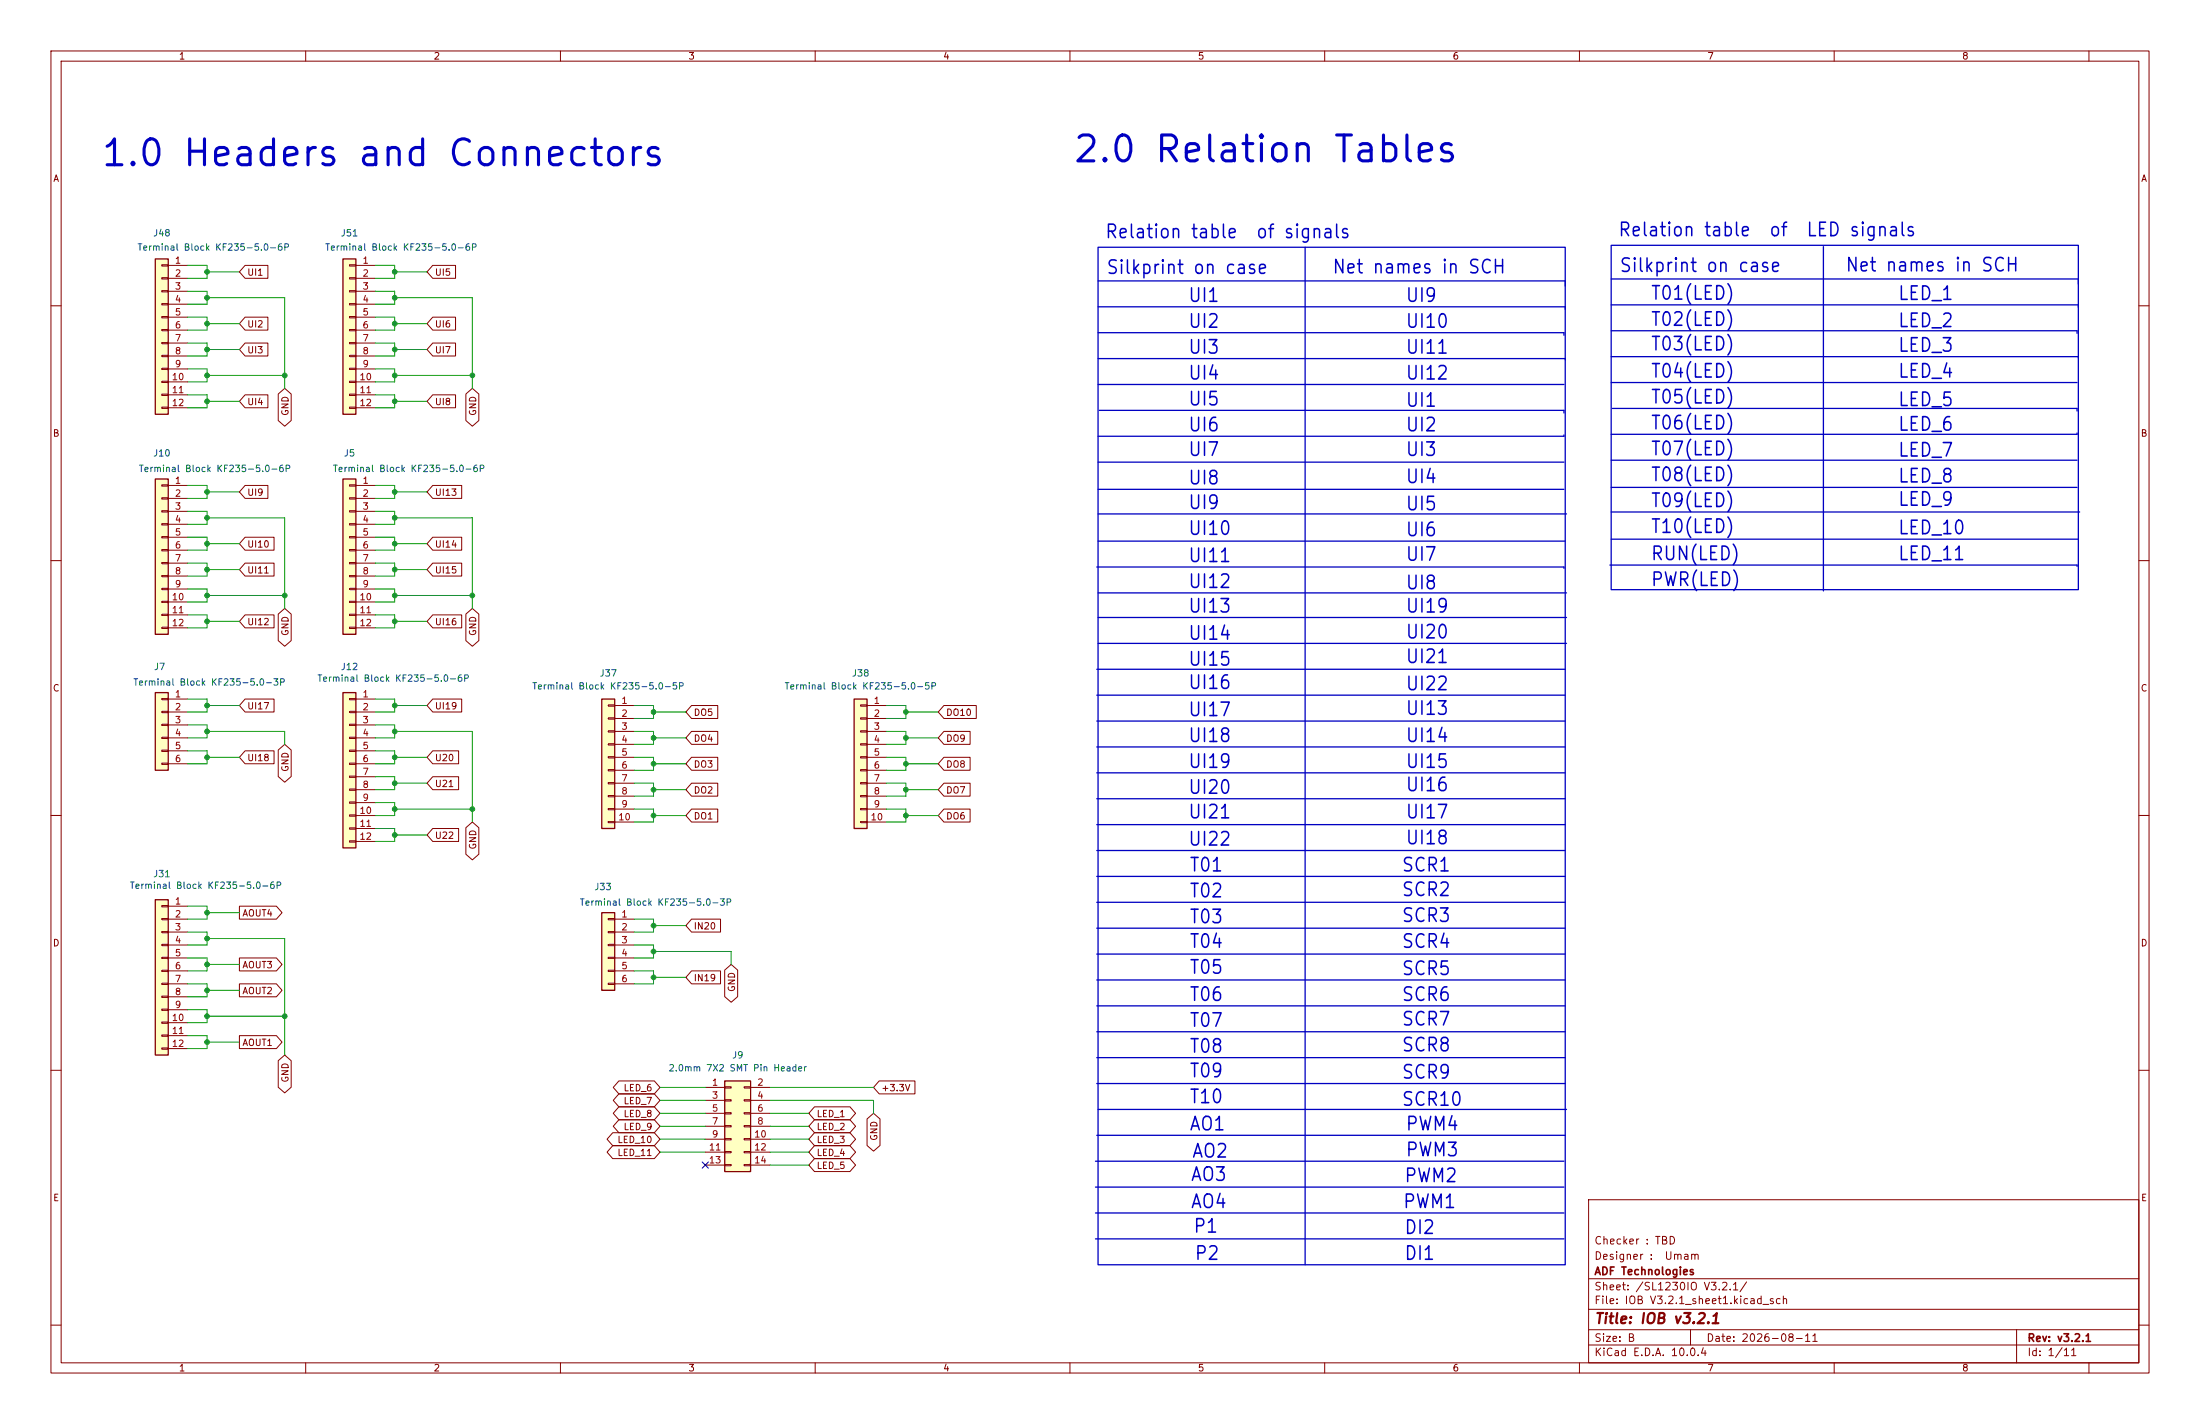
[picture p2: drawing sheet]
<svg xmlns="http://www.w3.org/2000/svg" width="432mm" height="279mm" viewBox="0 0 432 279" stroke-linecap="round" stroke-linejoin="round" font-family="sans-serif">
<g fill="none" stroke="#840000" stroke-width=".2">
<path d="M10 10h411.8v259.4h-411.8zM12 12h407.8v255.4h-407.8zM60 10v2M110 10v2M160 10v2M210 10v2M260 10v2M310 10v2M360 10v2M410 10v2M10 60h2M419.8 60h2"/>
<path d="M10 110h2M419.8 110h2M10 160h2M419.8 160h2M10 210h2M419.8 210h2M311.8 235.4h108v32h-108zM10 260h2M311.8 256.9h108M311.8 250.9h108M419.8 260h2M60 267.4v2"/>
<path d="M110 267.4v2M160 267.4v2M210 267.4v2M260 267.4v2M310 267.4v2M311.8 263.9h108M311.8 260.9h108M331.8 260.9v3M360 267.4v2M395.8 260.9v6.5M410 267.4v2"/>
</g>
<path d="M142.2 212.1h5.1v17.8h-5.1z" fill="#ffffc2"/>
<path d="M142.2 212.1h5.1v17.8h-5.1z" fill="none" stroke="#840000" stroke-width=".25"/>
<g fill="none" stroke="#840000" stroke-width=".2">
<path d="M138.4 213.4h3.8M138.4 215.9h3.8M138.4 218.4h3.8M142.2 213.2h1.3v.3h-1.3zM142.2 215.8h1.3v.2h-1.3zM142.2 218.3h1.3v.3h-1.3zM146 213.2h1.3v.3h-1.3zM146 215.8h1.3v.2h-1.3zM146 218.3h1.3v.3h-1.3zM147.3 213.4h3.8M147.3 215.9h3.8M147.3 218.4h3.8"/>
<path d="M138.4 221h3.8M138.4 223.5h3.8M138.4 226.1h3.8M138.4 228.6h3.8M142.2 220.9h1.3v.2h-1.3zM142.2 223.4h1.3v.2h-1.3zM142.2 225.9h1.3v.3h-1.3zM142.2 228.5h1.3v.2h-1.3zM146 220.9h1.3v.2h-1.3zM146 223.4h1.3v.2h-1.3zM146 225.9h1.3v.3h-1.3zM146 228.5h1.3v.2h-1.3z"/>
<path d="M147.3 221h3.8M147.3 223.5h3.8M147.3 226.1h3.8M147.3 228.6h3.8"/>
</g>
<path d="M67.3 94h2.5v30.5h-2.5z" fill="#ffffc2"/>
<path d="M67.3 94h2.5v30.5h-2.5z" fill="none" stroke="#840000" stroke-width=".25"/>
<g fill="none" stroke="#840000" stroke-width=".2">
<path d="M68.6 95.1h1.2v.3h-1.2zM68.6 97.7h1.2v.2h-1.2zM69.8 95.3h3.9M69.8 97.8h3.9M68.6 100.2h1.2v.3h-1.2zM68.6 102.7h1.2v.3h-1.2zM68.6 105.3h1.2v.2h-1.2zM68.6 107.8h1.2v.3h-1.2zM68.6 110.4h1.2v.2h-1.2zM68.6 112.9h1.2v.3h-1.2zM68.6 115.4h1.2v.3h-1.2zM68.6 118h1.2v.2h-1.2z"/>
<path d="M69.8 100.3h3.9M69.8 102.9h3.9M69.8 105.4h3.9M69.8 108h3.9M69.8 110.5h3.9M69.8 113h3.9M69.8 115.6h3.9M69.8 118.1h3.9M68.6 120.5h1.2v.3h-1.2zM68.6 123.1h1.2v.2h-1.2zM69.8 120.7h3.9M69.8 123.2h3.9"/>
</g>
<path d="M30.5 94h2.5v30.5h-2.5z" fill="#ffffc2"/>
<path d="M30.5 94h2.5v30.5h-2.5z" fill="none" stroke="#840000" stroke-width=".25"/>
<g fill="none" stroke="#840000" stroke-width=".2">
<path d="M31.7 95.1h1.3v.3h-1.3zM31.7 97.7h1.3v.2h-1.3zM33 95.3h3.8M33 97.8h3.8M31.7 100.2h1.3v.3h-1.3zM31.7 102.7h1.3v.3h-1.3zM31.7 105.3h1.3v.2h-1.3zM31.7 107.8h1.3v.3h-1.3zM31.7 110.4h1.3v.2h-1.3zM31.7 112.9h1.3v.3h-1.3zM31.7 115.4h1.3v.3h-1.3zM31.7 118h1.3v.2h-1.3z"/>
<path d="M33 100.3h3.8M33 102.9h3.8M33 105.4h3.8M33 108h3.8M33 110.5h3.8M33 113h3.8M33 115.6h3.8M33 118.1h3.8M31.7 120.5h1.3v.3h-1.3zM31.7 123.1h1.3v.2h-1.3zM33 120.7h3.8M33 123.2h3.8"/>
</g>
<path d="M167.6 137.2h2.6v25.4h-2.6z" fill="#ffffc2"/>
<path d="M167.6 137.2h2.6v25.4h-2.6z" fill="none" stroke="#840000" stroke-width=".25"/>
<g fill="none" stroke="#840000" stroke-width=".2">
<path d="M168.9 138.3h1.3v.3h-1.3zM170.2 138.4h3.8M168.9 140.8h1.3v.3h-1.3zM168.9 143.4h1.3v.2h-1.3zM168.9 145.9h1.3v.3h-1.3zM168.9 148.5h1.3v.2h-1.3zM168.9 151h1.3v.3h-1.3zM168.9 153.5h1.3v.3h-1.3zM168.9 156.1h1.3v.2h-1.3zM168.9 158.6h1.3v.3h-1.3zM170.2 141h3.8M170.2 143.5h3.8"/>
<path d="M170.2 146.1h3.8M170.2 148.6h3.8M170.2 151.1h3.8M170.2 153.7h3.8M170.2 156.2h3.8M170.2 158.8h3.8M168.9 161.2h1.3v.2h-1.3zM170.2 161.3h3.8"/>
</g>
<path d="M67.3 50.8h2.5v30.5h-2.5z" fill="#ffffc2"/>
<path d="M67.3 50.8h2.5v30.5h-2.5z" fill="none" stroke="#840000" stroke-width=".25"/>
<g fill="none" stroke="#840000" stroke-width=".2">
<path d="M68.6 51.9h1.2v.3h-1.2zM68.6 54.5h1.2v.2h-1.2zM68.6 57h1.2v.3h-1.2zM68.6 59.6h1.2v.2h-1.2zM69.8 52.1h3.9M69.8 54.6h3.9M69.8 57.2h3.9M69.8 59.7h3.9M68.6 62.1h1.2v.3h-1.2zM68.6 64.6h1.2v.3h-1.2zM68.6 67.2h1.2v.2h-1.2zM68.6 69.7h1.2v.3h-1.2z"/>
<path d="M68.6 72.3h1.2v.2h-1.2zM68.6 74.8h1.2v.3h-1.2zM68.6 77.3h1.2v.3h-1.2zM68.6 79.9h1.2v.2h-1.2zM69.8 62.2h3.9M69.8 64.8h3.9M69.8 67.3h3.9M69.8 69.9h3.9M69.8 72.4h3.9M69.8 74.9h3.9M69.8 77.5h3.9M69.8 80h3.9"/>
</g>
<path d="M118.1 179.1h2.5v15.2h-2.5z" fill="#ffffc2"/>
<path d="M118.1 179.1h2.5v15.2h-2.5z" fill="none" stroke="#840000" stroke-width=".25"/>
<path d="M119.4 180.2h1.2v.3h-1.2zM119.4 182.8h1.2v.2h-1.2zM119.4 185.3h1.2v.2h-1.2zM119.4 187.8h1.2v.3h-1.2zM119.4 190.4h1.2v.2h-1.2zM119.4 192.9h1.2v.3h-1.2zM120.6 180.3h3.9M120.6 182.9h3.9M120.6 185.4h3.9M120.6 188h3.9M120.6 190.5h3.9M120.6 193h3.9" fill="none" stroke="#840000" stroke-width=".2"/>
<path d="M30.5 135.9h2.5v15.2h-2.5z" fill="#ffffc2"/>
<path d="M30.5 135.9h2.5v15.2h-2.5z" fill="none" stroke="#840000" stroke-width=".25"/>
<path d="M31.7 137h1.3v.3h-1.3zM31.7 139.6h1.3v.2h-1.3zM33 137.2h3.8M33 139.7h3.8M31.7 142.1h1.3v.3h-1.3zM31.7 144.7h1.3v.2h-1.3zM31.7 147.2h1.3v.2h-1.3zM31.7 149.7h1.3v.3h-1.3zM33 142.2h3.8M33 144.8h3.8M33 147.3h3.8M33 149.9h3.8" fill="none" stroke="#840000" stroke-width=".2"/>
<path d="M30.5 50.8h2.5v30.5h-2.5z" fill="#ffffc2"/>
<path d="M30.5 50.8h2.5v30.5h-2.5z" fill="none" stroke="#840000" stroke-width=".25"/>
<g fill="none" stroke="#840000" stroke-width=".2">
<path d="M31.7 51.9h1.3v.3h-1.3zM31.7 54.5h1.3v.2h-1.3zM31.7 57h1.3v.3h-1.3zM31.7 59.6h1.3v.2h-1.3zM33 52.1h3.8M33 54.6h3.8M33 57.2h3.8M33 59.7h3.8M31.7 62.1h1.3v.3h-1.3zM31.7 64.6h1.3v.3h-1.3zM31.7 67.2h1.3v.2h-1.3zM31.7 69.7h1.3v.3h-1.3z"/>
<path d="M31.7 72.3h1.3v.2h-1.3zM31.7 74.8h1.3v.3h-1.3zM31.7 77.3h1.3v.3h-1.3zM31.7 79.9h1.3v.2h-1.3zM33 62.2h3.8M33 64.8h3.8M33 67.3h3.8M33 69.9h3.8M33 72.4h3.8M33 74.9h3.8M33 77.5h3.8M33 80h3.8"/>
</g>
<path d="M67.3 135.9h2.5v30.5h-2.5z" fill="#ffffc2"/>
<path d="M67.3 135.9h2.5v30.5h-2.5z" fill="none" stroke="#840000" stroke-width=".25"/>
<g fill="none" stroke="#840000" stroke-width=".2">
<path d="M68.6 137h1.2v.3h-1.2zM68.6 139.6h1.2v.2h-1.2zM69.8 137.2h3.9M69.8 139.7h3.9M68.6 142.1h1.2v.3h-1.2zM68.6 144.7h1.2v.2h-1.2zM68.6 147.2h1.2v.2h-1.2zM68.6 149.7h1.2v.3h-1.2zM68.6 152.3h1.2v.2h-1.2zM68.6 154.8h1.2v.3h-1.2zM68.6 157.4h1.2v.2h-1.2zM68.6 159.9h1.2v.2h-1.2z"/>
<path d="M69.8 142.2h3.9M69.8 144.8h3.9M69.8 147.3h3.9M69.8 149.9h3.9M69.8 152.4h3.9M69.8 154.9h3.9M69.8 157.5h3.9M68.6 162.4h1.2v.3h-1.2zM68.6 165h1.2v.2h-1.2zM69.8 160h3.9M69.8 162.6h3.9M69.8 165.1h3.9"/>
</g>
<path d="M118.1 137.2h2.5v25.4h-2.5z" fill="#ffffc2"/>
<path d="M118.1 137.2h2.5v25.4h-2.5z" fill="none" stroke="#840000" stroke-width=".25"/>
<g fill="none" stroke="#840000" stroke-width=".2">
<path d="M119.4 138.3h1.2v.3h-1.2zM120.6 138.4h3.9M119.4 140.8h1.2v.3h-1.2zM119.4 143.4h1.2v.2h-1.2zM119.4 145.9h1.2v.3h-1.2zM119.4 148.5h1.2v.2h-1.2zM119.4 151h1.2v.3h-1.2zM119.4 153.5h1.2v.3h-1.2zM119.4 156.1h1.2v.2h-1.2zM119.4 158.6h1.2v.3h-1.2zM120.6 141h3.9M120.6 143.5h3.9"/>
<path d="M120.6 146.1h3.9M120.6 148.6h3.9M120.6 151.1h3.9M120.6 153.7h3.9M120.6 156.2h3.9M120.6 158.8h3.9M119.4 161.2h1.2v.2h-1.2zM120.6 161.3h3.9"/>
</g>
<path d="M30.5 176.5h2.5v30.5h-2.5z" fill="#ffffc2"/>
<path d="M30.5 176.5h2.5v30.5h-2.5z" fill="none" stroke="#840000" stroke-width=".25"/>
<g fill="none" stroke="#840000" stroke-width=".2">
<path d="M48.1 52.1h4.5v2.5h-4.5l-1.1-1.3zM84.9 52.1h4.5v2.5h-4.5l-1.1-1.3zM48.1 67.3h4.5v2.6h-4.5l-1.1-1.3zM48.1 77.5h4.5v2.5h-4.5l-1.1-1.3zM48.1 62.2h4.5v2.6h-4.5l-1.1-1.3zM54.6 77.3l1.3-1.1 1.3 1.1v5.2l-1.3 1.1-1.3-1.1zM84.9 62.2h4.5v2.6h-4.5l-1.1-1.3zM84.9 67.3h4.5v2.6h-4.5l-1.1-1.3zM84.9 77.5h4.5v2.5h-4.5l-1.1-1.3zM91.4 77.3l1.3-1.1 1.3 1.1v5.2l-1.3 1.1-1.3-1.1zM48.1 95.2h4.5v2.6h-4.5l-1.1-1.3zM84.9 95.2h5.7v2.6h-5.7l-1.1-1.3z"/>
<path d="M48.1 110.5h5.7v2.5h-5.7l-1.1-1.2zM48.1 105.4h5.7v2.6h-5.7l-1.1-1.3zM84.9 105.4h5.7v2.6h-5.7l-1.1-1.3zM84.9 110.5h5.7v2.5h-5.7l-1.1-1.2zM48.1 120.6h5.7v2.6h-5.7l-1.1-1.3zM48.1 137.2h5.7v2.5h-5.7l-1.1-1.3zM54.6 120.5l1.3-1.1 1.3 1.1v5.2l-1.3 1.1-1.3-1.1zM84.9 120.6h5.7v2.6h-5.7l-1.1-1.3zM84.9 137.2h5.7v2.5h-5.7l-1.1-1.3zM91.4 120.5l1.3-1.1 1.3 1.1v5.2l-1.3 1.1-1.3-1.1zM135.7 138.4h5.2v2.6h-5.2l-1.1-1.3zM185.3 138.4h6.3v2.6h-6.3l-1.2-1.3z"/>
<path d="M48.1 147.3h5.7v2.6h-5.7l-1.1-1.3zM54.6 147.2l1.3-1.1 1.3 1.1v5.2l-1.3 1.1-1.3-1.1zM84.9 152.4h5.1v2.5h-5.1l-1.1-1.2zM84.9 147.3h5.1v2.6h-5.1l-1.1-1.3zM135.7 153.7h5.2v2.5h-5.2l-1.1-1.3zM135.7 143.5h5.2v2.6h-5.2l-1.1-1.3zM135.7 148.6h5.2v2.5h-5.2l-1.1-1.2zM135.7 158.7h5.2v2.6h-5.2l-1.1-1.3zM185.3 148.6h5.1v2.5h-5.1l-1.2-1.2zM185.3 158.7h5.1v2.6h-5.1l-1.2-1.3zM185.3 153.7h5.1v2.5h-5.1l-1.2-1.3zM185.3 143.5h5.1v2.6h-5.1l-1.2-1.3z"/>
<path d="M31.7 177.7h1.3v.2h-1.3zM33 177.8h3.8M47 177.8h7.3l1.1 1.3-1.1 1.2h-7.3zM84.9 162.6h5.1v2.5h-5.1l-1.1-1.3zM91.4 162.4l1.3-1.1 1.3 1.1v5.2l-1.3 1.1-1.3-1.1zM31.7 180.2h1.3v.3h-1.3zM31.7 182.8h1.3v.2h-1.3zM31.7 185.3h1.3v.2h-1.3zM31.7 187.8h1.3v.3h-1.3zM31.7 190.4h1.3v.2h-1.3zM31.7 192.9h1.3v.3h-1.3zM31.7 195.5h1.3v.2h-1.3z"/>
<path d="M31.7 198h1.3v.2h-1.3zM33 180.3h3.8M33 182.9h3.8M33 185.4h3.8M33 188h3.8M33 190.5h3.8M33 193h3.8M33 195.6h3.8M33 198.1h3.8M47 193h7.3l1.1 1.3-1.1 1.3h-7.3zM47 188h7.3l1.1 1.2-1.1 1.3h-7.3zM135.7 180.3h5.7v2.6h-5.7l-1.1-1.3z"/>
<path d="M135.7 190.5h5.7v2.5h-5.7l-1.1-1.2zM142.2 190.3l1.3-1.1 1.3 1.1v5.2l-1.3 1.2-1.3-1.2zM31.7 200.5h1.3v.3h-1.3zM31.7 203.1h1.3v.2h-1.3zM31.7 205.6h1.3v.3h-1.3zM33 200.7h3.8M33 203.2h3.8M33 205.7h3.8M47 203.2h7.3l1.1 1.3-1.1 1.2h-7.3zM54.6 208.1l1.3-1.1 1.3 1.1v5.2l-1.3 1.1-1.3-1.1zM121.5 212.1h6.9l1.1 1.3-1.1 1.2h-6.9l-1.1-1.2zM121.5 214.6h6.9l1.1 1.3-1.1 1.3h-6.9l-1.1-1.3z"/>
<path d="M121.5 219.7h6.9l1.1 1.3-1.1 1.3h-6.9l-1.1-1.3zM121.5 217.2h6.9l1.1 1.2-1.1 1.3h-6.9l-1.1-1.3zM159.9 219.7h6.9l1.1 1.3-1.1 1.3h-6.9l-1.2-1.3zM159.9 217.2h6.9l1.1 1.2-1.1 1.3h-6.9l-1.2-1.3zM170.2 219.6l1.2-1.2 1.3 1.2v5.2l-1.3 1.1-1.2-1.1zM172.6 212.1h7v2.5h-7l-1.2-1.2zM120.3 222.2h8.1l1.1 1.3-1.1 1.3h-8.1l-1.2-1.3zM120.3 224.8h8.1l1.1 1.3-1.1 1.2h-8.1l-1.2-1.2zM159.9 224.8h6.9l1.1 1.3-1.1 1.2h-6.9l-1.2-1.2zM159.9 222.2h6.9l1.1 1.3-1.1 1.3h-6.9l-1.2-1.3zM159.9 227.3h6.9l1.1 1.3-1.1 1.3h-6.9l-1.2-1.3z"/>
</g>
<g fill="none" stroke="#0000c2" stroke-width=".25">
<path d="M215.5 48.5h91.7v199.7h-91.7zM215.5 55.1h91.7v1M256.2 48.5v199.7M316.2 48.1h91.7v67.6h-91.7zM316.2 59.8h91.7v.5M316.2 54.7h91.7v1.1M357.9 48.4v67.6M215.5 65.3h91.5v.5M215.5 60.2h91.7v.5M215.5 70.4h91.7v.2M215.5 75.4h91.5M316.2 70h91.7v.2"/>
<path d="M316.2 64.9h91.5v.5M316.2 75.1h91.5M215.5 96h91.5M215.5 90.7h91.5M215.8 80.5h91.2v.5M307 85.3v.3h-91.5M316.2 95.6h91.5M316.2 90.3h91.5M316.5 80.1h91.2v.5M407.7 85v.2h-91.5M215.3 111.3h91.7v.2M215.5 100.8h92"/>
<path d="M215.5 116.3h92M215.5 106.2h91.7M316 110.9h91.7v.2M316.2 105.8h91.7M316.2 100.5h92M215.3 136.4h91.9M215.3 131.3h91.9M215.5 126.2h92M215.5 121.2h92M215.3 151.6h91.9M215.3 156.7h91.9M215.3 141.5h91.9"/>
<path d="M215.3 146.6h91.9M215.3 161.8h91.9M215.3 166.9h91.9M215.3 172h91.9M215.3 177h91.9M215.3 182.1h91.9M215.3 187.2h91.9M215.3 192.3h91.9M215.3 197.4h91.9M215.3 212.6h91.9M215.3 202.4h91.9M215.3 207.5h91.9"/>
<path d="M215.5 217.7h92M215 238h92M215 232.9h92M215 227.8h92M215.3 222.8h91.9M215 243.1h92"/>
</g>
<g fill="none" stroke="#009600" stroke-width=".2">
<path d="M36.8 52.1h3.8v2.5h-3.8M36.8 57.2h3.8v2.5h-3.8M40.6 58.4h15.3v17.8M40.6 53.3h6.4M73.7 52.1h3.8v2.5h-3.8M73.7 57.2h3.8v2.5h-3.8M77.5 58.4h15.2v17.8M77.5 53.3h6.3M36.8 62.2h3.8v2.6h-3.8M36.8 67.3h3.8v2.6h-3.8M36.8 72.4h3.8v2.5h-3.8M36.8 77.5h3.8v2.5h-3.8"/>
<path d="M40.6 78.7h6.4M40.6 68.6h6.4M40.6 73.7h15.3M40.6 63.5h6.4M73.7 62.2h3.8v2.6h-3.8M73.7 67.3h3.8v2.6h-3.8M73.7 72.4h3.8v2.5h-3.8M73.7 77.5h3.8v2.5h-3.8M77.5 78.7h6.3M77.5 68.6h6.3M77.5 73.7h15.2M77.5 63.5h6.3"/>
<path d="M36.8 95.3h3.8v2.5h-3.8M40.6 96.5h6.4M73.7 95.3h3.8v2.5h-3.8M77.5 96.5h6.3M36.8 100.3h3.8v2.6h-3.8M36.8 105.4h3.8v2.6h-3.8M36.8 110.5h3.8v2.5h-3.8M36.8 115.6h3.8v2.5h-3.8M40.6 101.6h15.3v17.8M40.6 111.8h6.4M40.6 116.8h15.3M40.6 106.7h6.4"/>
<path d="M73.7 100.3h3.8v2.6h-3.8M73.7 105.4h3.8v2.6h-3.8M73.7 110.5h3.8v2.5h-3.8M73.7 115.6h3.8v2.5h-3.8M77.5 101.6h15.2v17.8M77.5 111.8h6.3M77.5 116.8h15.2M77.5 106.7h6.3M36.8 120.7h3.8v2.5h-3.8M36.8 137.2h3.8v2.5h-3.8M40.6 138.4h6.4M40.6 121.9h6.4"/>
<path d="M73.7 120.7h3.8v2.5h-3.8M73.7 137.2h3.8v2.5h-3.8M77.5 138.4h6.3M77.5 121.9h6.3M124.5 138.4h3.8v2.6h-3.8M128.3 139.7h6.3M174 138.4h3.8v2.6h-3.8M177.8 139.7h6.3M36.8 142.2h3.8v2.6h-3.8M36.8 147.3h3.8v2.6h-3.8M40.6 143.5h15.3v2.6M40.6 148.6h6.4"/>
<path d="M73.7 142.2h3.8v2.6h-3.8M73.7 147.3h3.8v2.6h-3.8M73.7 152.4h3.8v2.5h-3.8M73.7 157.5h3.8v2.5h-3.8M77.5 143.5h15.2v17.8M77.5 153.7h6.3M77.5 158.8h15.2M77.5 148.6h6.3M124.5 153.7h3.8v2.5h-3.8M124.5 143.5h3.8v2.6h-3.8M124.5 158.8h3.8v2.5h-3.8M124.5 148.6h3.8v2.5h-3.8"/>
<path d="M128.3 154.9h6.3M128.3 149.9h6.3M128.3 144.8h6.3M174 153.7h3.8v2.5h-3.8M174 143.5h3.8v2.6h-3.8M174 158.8h3.8v2.5h-3.8M174 148.6h3.8v2.5h-3.8M177.8 154.9h6.3M177.8 149.9h6.3M177.8 144.8h6.3M36.8 177.8h3.8v2.5h-3.8M40.6 179.1h6.4"/>
<path d="M73.7 162.6h3.8v2.5h-3.8M77.5 163.8h6.3M128.3 160h6.3M177.8 160h6.3M36.8 182.9h3.8v2.5h-3.8M36.8 188h3.8v2.5h-3.8M36.8 193h3.8v2.6h-3.8M36.8 198.1h3.8v2.6h-3.8M40.6 184.2h15.3v22.8M40.6 199.4h15.3M40.6 189.2h6.4M40.6 194.3h6.4"/>
<path d="M124.5 180.3h3.8v2.6h-3.8M124.5 185.4h3.8v2.6h-3.8M124.5 190.5h3.8v2.5h-3.8M128.3 186.7h15.2v2.5M128.3 191.8h6.3M128.3 181.6h6.3M36.8 203.2h3.8v2.5h-3.8M40.6 204.5h6.4M129.5 218.4h8.9M129.5 215.9h8.9M129.5 213.4h8.9M151.1 218.4h7.6"/>
<path d="M151.1 215.9h20.3v2.5M151.1 213.4h20.3M129.5 226.1h8.9M129.5 221h8.9M129.5 223.5h8.9M151.1 226.1h7.6M151.1 221h7.6M151.1 228.6h7.6M151.1 223.5h7.6"/>
</g>
<path d="M137.8 228l1.2 1.2M139 228l-1.2 1.2" fill="none" stroke="#000084" stroke-width=".2"/>
<g fill="#009600" stroke="#009600" stroke-width=".2">
<circle cx="177.8" cy="154.9" r=".46"/>
<circle cx="177.8" cy="144.8" r=".46"/>
<circle cx="177.8" cy="160" r=".46"/>
<circle cx="177.8" cy="149.9" r=".46"/>
<circle cx="177.8" cy="139.7" r=".46"/>
<circle cx="40.6" cy="53.3" r=".46"/>
<circle cx="40.6" cy="58.4" r=".46"/>
<circle cx="77.5" cy="53.3" r=".46"/>
<circle cx="77.5" cy="106.7" r=".46"/>
<circle cx="77.5" cy="101.6" r=".46"/>
<circle cx="92.7" cy="116.8" r=".46"/>
<circle cx="77.5" cy="121.9" r=".46"/>
<circle cx="77.5" cy="116.8" r=".46"/>
<circle cx="77.5" cy="111.8" r=".46"/>
<circle cx="77.5" cy="96.5" r=".46"/>
<circle cx="40.6" cy="111.8" r=".46"/>
<circle cx="40.6" cy="106.7" r=".46"/>
<circle cx="40.6" cy="101.6" r=".46"/>
<circle cx="55.9" cy="116.8" r=".46"/>
<circle cx="40.6" cy="96.5" r=".46"/>
<circle cx="77.5" cy="78.7" r=".46"/>
<circle cx="40.6" cy="73.7" r=".46"/>
<circle cx="40.6" cy="78.7" r=".46"/>
<circle cx="40.6" cy="121.9" r=".46"/>
<circle cx="40.6" cy="116.8" r=".46"/>
<circle cx="77.5" cy="73.7" r=".46"/>
<circle cx="77.5" cy="68.6" r=".46"/>
<circle cx="55.9" cy="73.7" r=".46"/>
<circle cx="40.6" cy="68.6" r=".46"/>
<circle cx="40.6" cy="63.5" r=".46"/>
<circle cx="77.5" cy="58.4" r=".46"/>
<circle cx="77.5" cy="63.5" r=".46"/>
<circle cx="92.7" cy="73.7" r=".46"/>
<circle cx="40.6" cy="204.5" r=".46"/>
<circle cx="40.6" cy="199.4" r=".46"/>
<circle cx="55.9" cy="199.4" r=".46"/>
<circle cx="40.6" cy="184.2" r=".46"/>
<circle cx="40.6" cy="194.3" r=".46"/>
<circle cx="40.6" cy="189.2" r=".46"/>
<circle cx="128.3" cy="154.9" r=".46"/>
<circle cx="128.3" cy="149.9" r=".46"/>
<circle cx="128.3" cy="144.8" r=".46"/>
<circle cx="128.3" cy="139.7" r=".46"/>
<circle cx="128.3" cy="181.6" r=".46"/>
<circle cx="128.3" cy="160" r=".46"/>
<circle cx="128.3" cy="191.8" r=".46"/>
<circle cx="128.3" cy="186.7" r=".46"/>
<circle cx="40.6" cy="148.6" r=".46"/>
<circle cx="40.6" cy="143.5" r=".46"/>
<circle cx="40.6" cy="138.4" r=".46"/>
<circle cx="40.6" cy="179.1" r=".46"/>
<circle cx="77.5" cy="158.8" r=".46"/>
<circle cx="77.5" cy="153.7" r=".46"/>
<circle cx="77.5" cy="148.6" r=".46"/>
<circle cx="92.7" cy="158.8" r=".46"/>
<circle cx="77.5" cy="163.8" r=".46"/>
<circle cx="77.5" cy="143.5" r=".46"/>
<circle cx="77.5" cy="138.4" r=".46"/>
</g>
<g font-size="5.1" fill="#0000c2">
<text x="19.5" y="33.9">1.0 Headers and Connectors</text>
<text x="210.3" y="33.1">2.0 Relation Tables</text>
</g>
<g font-size="2.6" fill="#0000c2">
<text x="216.7" y="47.4">Relation table</text>
<text x="246.4" y="47.4">of signals</text>
<text x="317.4" y="47">Relation table</text>
<text x="347.1" y="47">of</text>
<text x="354.4" y="47">LED signals</text>
<text x="362.1" y="53.9">Net names in SCH</text>
<text x="217" y="54.4">Silkprint on case</text>
<text x="233" y="59.9">UI1</text>
<text x="261.3" y="54.3">Net names in SCH</text>
<text x="275.7" y="59.9">UI9</text>
<text x="317.7" y="54">Silkprint on case</text>
<text x="323.8" y="59.5">T01(LED)</text>
<text x="372.4" y="59.5">LED_1</text>
<text x="233" y="65">UI2</text>
<text x="275.7" y="65">UI10</text>
<text x="323.8" y="64.6">T02(LED)</text>
<text x="372.4" y="64.9">LED_2</text>
<text x="233" y="70.1">UI3</text>
<text x="275.7" y="70.1">UI11</text>
<text x="323.8" y="69.4">T03(LED)</text>
<text x="372.4" y="69.7">LED_3</text>
<text x="233" y="75.2">UI4</text>
<text x="275.7" y="75.2">UI12</text>
<text x="323.8" y="74.8">T04(LED)</text>
<text x="372.4" y="74.8">LED_4</text>
<text x="233" y="80.2">UI5</text>
<text x="275.7" y="80.5">UI1</text>
<text x="323.8" y="79.9">T05(LED)</text>
<text x="372.4" y="80.4">LED_5</text>
<text x="233" y="85.3">UI6</text>
<text x="275.7" y="85.3">UI2</text>
<text x="323.8" y="84.9">T06(LED)</text>
<text x="372.4" y="85.2">LED_6</text>
<text x="233" y="95.7">UI8</text>
<text x="233" y="90.1">UI7</text>
<text x="275.7" y="95.5">UI4</text>
<text x="275.7" y="90.1">UI3</text>
<text x="323.8" y="90">T07(LED)</text>
<text x="323.8" y="95.1">T08(LED)</text>
<text x="372.4" y="90.3">LED_7</text>
<text x="372.4" y="95.3">LED_8</text>
<text x="233" y="100.6">UI9</text>
<text x="275.7" y="100.8">UI5</text>
<text x="323.8" y="100.2">T09(LED)</text>
<text x="372.4" y="99.9">LED_9</text>
<text x="233" y="105.6">UI10</text>
<text x="275.7" y="105.9">UI6</text>
<text x="323.8" y="105.3">T10(LED)</text>
<text x="372.4" y="105.5">LED_10</text>
<text x="233" y="111">UI11</text>
<text x="275.7" y="110.7">UI7</text>
<text x="323.8" y="110.6">RUN(LED)</text>
<text x="372.4" y="110.6">LED_11</text>
<text x="233" y="116">UI12</text>
<text x="275.7" y="116.3">UI8</text>
<text x="323.8" y="115.7">PWR(LED)</text>
<text x="233" y="120.9">UI13</text>
<text x="275.7" y="126">UI20</text>
<text x="275.7" y="120.9">UI19</text>
<text x="233" y="126.2">UI14</text>
<text x="233" y="131.3">UI15</text>
<text x="275.7" y="130.8">UI21</text>
<text x="233" y="135.9">UI16</text>
<text x="275.7" y="136.1">UI22</text>
<text x="233" y="141.2">UI17</text>
<text x="275.7" y="140.9">UI13</text>
<text x="233" y="146.3">UI18</text>
<text x="275.7" y="146.3">UI14</text>
<text x="233" y="151.4">UI19</text>
<text x="275.7" y="155.9">UI16</text>
<text x="275.7" y="151.4">UI15</text>
<text x="233" y="161.3">UI21</text>
<text x="233" y="156.4">UI20</text>
<text x="275.7" y="161.3">UI17</text>
<text x="233" y="166.6">UI22</text>
<text x="275.7" y="166.3">UI18</text>
<text x="233.3" y="171.7">T01</text>
<text x="275" y="171.7">SCR1</text>
<text x="233.3" y="176.8">T02</text>
<text x="275" y="176.5">SCR2</text>
<text x="233.3" y="181.8">T03</text>
<text x="275" y="181.6">SCR3</text>
<text x="233.3" y="186.7">T04</text>
<text x="233.3" y="191.7">T05</text>
<text x="275" y="192">SCR5</text>
<text x="275" y="186.7">SCR4</text>
<text x="233.3" y="197.1">T06</text>
<text x="275" y="197.1">SCR6</text>
<text x="233.3" y="202.2">T07</text>
<text x="275" y="201.9">SCR7</text>
<text x="233.3" y="207.2">T08</text>
<text x="275" y="207">SCR8</text>
<text x="233.3" y="212.1">T09</text>
<text x="275" y="212.3">SCR9</text>
<text x="233.3" y="217.1">T10</text>
<text x="275" y="217.6">SCR10</text>
<text x="233.3" y="222.5">AO1</text>
<text x="233.8" y="227.8">AO2</text>
<text x="275.7" y="222.5">PWM4</text>
<text x="275.7" y="227.6">PWM3</text>
<text x="233.6" y="232.4">AO3</text>
<text x="275.5" y="232.6">PWM2</text>
<text x="233.6" y="237.7">AO4</text>
<text x="275.2" y="237.7">PWM1</text>
<text x="234.1" y="242.5">P1</text>
<text x="275.5" y="242.8">DI2</text>
<text x="234.3" y="247.9">P2</text>
<text x="275.5" y="247.9">DI1</text>
</g>
<text font-size="2" fill="#840000" x="312.8" y="260.2">Title: IOB v3.2.1</text>
<g font-size="1.5" fill="#840000">
<text x="312.8" y="244.5">Checker : TBD</text>
<text x="312.8" y="250.5">ADF Technologies</text>
<text x="312.8" y="247.5">Designer :</text>
<text x="326.6" y="247.5">Umam</text>
<text x="312.8" y="256.2">File: IOB V3.2.1_sheet1.kicad_sch</text>
<text x="312.8" y="253.5">Sheet: /SL1230IO V3.2.1/</text>
<text x="312.8" y="263.6">Size: B</text>
<text x="334.8" y="263.6">Date: 2026-08-11</text>
<text x="397.8" y="263.6">Rev: v3.2.1</text>
<text x="312.8" y="266.4">KiCad E.D.A. 10.0.4</text>
<text x="397.8" y="266.4">Id: 1/11</text>
</g>
<g font-size="1.3" fill="#840000">
<text x="35" y="12">1</text>
<text x="85" y="12">2</text>
<text x="135" y="12">3</text>
<text x="185" y="12">4</text>
<text x="235" y="12">5</text>
<text x="285" y="12">6</text>
<text x="335" y="12">7</text>
<text x="385" y="12">8</text>
<text x="10.3" y="36">A</text>
<text x="420.1" y="36">A</text>
<text x="48.4" y="54.4">UI1</text>
<text x="85.2" y="54.4">UI5</text>
<text x="48.4" y="64.6">UI2</text>
<text x="85.2" y="64.6">UI6</text>
<text x="48.4" y="69.6">UI3</text>
<text x="85.2" y="69.6">UI7</text>
<text x="48.4" y="79.8">UI4</text>
<text x="56.9" y="81.7" transform="rotate(-90 56.9 81.7)">GND</text>
<text x="85.2" y="79.8">UI8</text>
<text x="93.8" y="81.7" transform="rotate(-90 93.8 81.7)">GND</text>
<text x="10.3" y="86">B</text>
<text x="420.1" y="86">B</text>
<text x="48.4" y="97.6">UI9</text>
<text x="85.2" y="97.6">UI13</text>
<text x="48.4" y="107.7">UI10</text>
<text x="85.2" y="107.7">UI14</text>
<text x="48.4" y="112.8">UI11</text>
<text x="85.2" y="112.8">UI15</text>
<text x="48.4" y="123">UI12</text>
<text x="56.9" y="124.9" transform="rotate(-90 56.9 124.9)">GND</text>
<text x="85.2" y="123">UI16</text>
<text x="93.8" y="124.9" transform="rotate(-90 93.8 124.9)">GND</text>
<text x="10.3" y="136">C</text>
<text x="420.1" y="136">C</text>
<text x="48.4" y="139.5">UI17</text>
<text x="85.2" y="139.5">UI19</text>
<text x="136" y="140.8">DO5</text>
<text x="185.6" y="140.8">DO10</text>
<text x="48.4" y="149.7">UI18</text>
<text x="85.2" y="149.7">U20</text>
<text x="136" y="145.8">DO4</text>
<text x="185.6" y="145.8">DO9</text>
<text x="56.9" y="151.6" transform="rotate(-90 56.9 151.6)">GND</text>
<text x="85.2" y="154.7">U21</text>
<text x="136" y="150.9">DO3</text>
<text x="185.6" y="150.9">DO8</text>
<text x="136" y="156">DO2</text>
<text x="136" y="161.1">DO1</text>
<text x="185.6" y="161.1">DO6</text>
<text x="185.6" y="156">DO7</text>
<text x="85.2" y="164.9">U22</text>
<text x="93.8" y="166.8" transform="rotate(-90 93.8 166.8)">GND</text>
<text x="10.3" y="186">D</text>
<text x="47.5" y="180.1">AOUT4</text>
<text x="136" y="182.7">IN20</text>
<text x="420.1" y="186">D</text>
<text x="47.5" y="190.3">AOUT3</text>
<text x="47.5" y="195.4">AOUT2</text>
<text x="136" y="192.8">IN19</text>
<text x="144.6" y="194.7" transform="rotate(-90 144.6 194.7)">GND</text>
<text x="47.5" y="205.5">AOUT1</text>
<text x="56.9" y="212.5" transform="rotate(-90 56.9 212.5)">GND</text>
<text x="122.3" y="214.4">LED_6</text>
<text x="172.9" y="214.4">+3.3V</text>
<text x="122.3" y="217">LED_7</text>
<text x="122.3" y="219.5">LED_8</text>
<text x="160.2" y="219.5">LED_1</text>
<text x="121.1" y="224.6">LED_10</text>
<text x="121.1" y="227.1">LED_11</text>
<text x="122.3" y="222">LED_9</text>
<text x="160.2" y="227.1">LED_4</text>
<text x="160.2" y="224.6">LED_3</text>
<text x="160.2" y="222">LED_2</text>
<text x="172.5" y="223.9" transform="rotate(-90 172.5 223.9)">GND</text>
<text x="160.2" y="229.7">LED_5</text>
<text x="10.3" y="236">E</text>
<text x="420.1" y="236">E</text>
<text x="35" y="269.4">1</text>
<text x="85" y="269.4">2</text>
<text x="135" y="269.4">3</text>
<text x="185" y="269.4">4</text>
<text x="235" y="269.4">5</text>
<text x="285" y="269.4">6</text>
<text x="335" y="269.4">7</text>
<text x="385" y="269.4">8</text>
</g>
<g font-size="1.3" fill="#006464">
<text x="30" y="46.7">J48</text>
<text x="66.8" y="46.7">J51</text>
<text x="26.9" y="49.5">Terminal Block KF235-5.0-6P</text>
<text x="63.7" y="49.5">Terminal Block KF235-5.0-6P</text>
<text x="30" y="89.9">J10</text>
<text x="67.4" y="89.9">J5</text>
<text x="27.1" y="92.9">Terminal Block KF235-5.0-6P</text>
<text x="65.2" y="92.9">Terminal Block KF235-5.0-6P</text>
<text x="30.1" y="131.8">J7</text>
<text x="66.8" y="131.8">J12</text>
<text x="26" y="134.8">Terminal Block KF235-5.0-3P</text>
<text x="62.2" y="134.1">Terminal Block KF235-5.0-6P</text>
<text x="104.3" y="135.6">Terminal Block KF235-5.0-5P</text>
<text x="117.6" y="133.1">J37</text>
<text x="153.9" y="135.6">Terminal Block KF235-5.0-5P</text>
<text x="167.1" y="133.1">J38</text>
<text x="30" y="172.4">J31</text>
<text x="25.3" y="174.7">Terminal Block KF235-5.0-6P</text>
<text x="113.7" y="178">Terminal Block KF235-5.0-3P</text>
<text x="116.5" y="175">J33</text>
<text x="143.6" y="208">J9</text>
<text x="131.1" y="210.5">2.0mm 7X2 SMT Pin Header</text>
</g>
<g font-size="1.3" fill="#a90000">
<text x="34.2" y="52">1</text>
<text x="71" y="52">1</text>
<text x="34.2" y="54.6">2</text>
<text x="34.2" y="57.1">3</text>
<text x="34.2" y="59.7">4</text>
<text x="71" y="54.6">2</text>
<text x="71" y="57.1">3</text>
<text x="71" y="59.7">4</text>
<text x="34.2" y="62.2">5</text>
<text x="34.2" y="64.7">6</text>
<text x="71" y="62.2">5</text>
<text x="71" y="64.7">6</text>
<text x="34.2" y="67.3">7</text>
<text x="34.2" y="69.8">8</text>
<text x="71" y="67.3">7</text>
<text x="71" y="69.8">8</text>
<text x="33.6" y="74.9">10</text>
<text x="33.6" y="77.4">11</text>
<text x="34.2" y="72.4">9</text>
<text x="70.4" y="74.9">10</text>
<text x="70.4" y="77.4">11</text>
<text x="71" y="72.4">9</text>
<text x="33.6" y="80">12</text>
<text x="70.4" y="80">12</text>
<text x="34.2" y="95.2">1</text>
<text x="71" y="95.2">1</text>
<text x="34.2" y="97.8">2</text>
<text x="34.2" y="100.3">3</text>
<text x="71" y="97.8">2</text>
<text x="71" y="100.3">3</text>
<text x="34.2" y="102.8">4</text>
<text x="34.2" y="105.4">5</text>
<text x="34.2" y="107.9">6</text>
<text x="71" y="102.8">4</text>
<text x="71" y="105.4">5</text>
<text x="71" y="107.9">6</text>
<text x="34.2" y="110.5">7</text>
<text x="34.2" y="113">8</text>
<text x="71" y="110.5">7</text>
<text x="71" y="113">8</text>
<text x="33.6" y="118.1">10</text>
<text x="34.2" y="115.5">9</text>
<text x="70.4" y="118.1">10</text>
<text x="71" y="115.5">9</text>
<text x="33.6" y="120.6">11</text>
<text x="33.6" y="123.2">12</text>
<text x="70.4" y="120.6">11</text>
<text x="70.4" y="123.2">12</text>
<text x="34.2" y="137.1">1</text>
<text x="71" y="137.1">1</text>
<text x="34.2" y="139.7">2</text>
<text x="34.2" y="142.2">3</text>
<text x="71" y="139.7">2</text>
<text x="71" y="142.2">3</text>
<text x="121.8" y="138.4">1</text>
<text x="121.8" y="140.9">2</text>
<text x="121.8" y="143.5">3</text>
<text x="171.4" y="138.4">1</text>
<text x="171.4" y="140.9">2</text>
<text x="171.4" y="143.5">3</text>
<text x="34.2" y="144.8">4</text>
<text x="34.2" y="147.3">5</text>
<text x="34.2" y="149.8">6</text>
<text x="71" y="144.8">4</text>
<text x="71" y="147.3">5</text>
<text x="71" y="149.8">6</text>
<text x="121.8" y="146">4</text>
<text x="121.8" y="148.6">5</text>
<text x="171.4" y="146">4</text>
<text x="171.4" y="148.6">5</text>
<text x="71" y="152.4">7</text>
<text x="71" y="154.9">8</text>
<text x="121.8" y="151.1">6</text>
<text x="121.8" y="153.6">7</text>
<text x="171.4" y="151.1">6</text>
<text x="171.4" y="153.6">7</text>
<text x="70.4" y="160">10</text>
<text x="71" y="157.5">9</text>
<text x="121.2" y="161.3">10</text>
<text x="121.8" y="156.2">8</text>
<text x="121.8" y="158.7">9</text>
<text x="170.8" y="161.3">10</text>
<text x="171.4" y="156.2">8</text>
<text x="171.4" y="158.7">9</text>
<text x="70.4" y="162.5">11</text>
<text x="70.4" y="165.1">12</text>
<text x="34.2" y="177.8">1</text>
<text x="34.2" y="180.3">2</text>
<text x="34.2" y="182.9">3</text>
<text x="34.2" y="185.4">4</text>
<text x="121.8" y="180.3">1</text>
<text x="121.8" y="182.9">2</text>
<text x="121.8" y="185.4">3</text>
<text x="34.2" y="187.9">5</text>
<text x="34.2" y="190.5">6</text>
<text x="121.8" y="187.9">4</text>
<text x="121.8" y="190.5">5</text>
<text x="34.2" y="193">7</text>
<text x="34.2" y="195.6">8</text>
<text x="121.8" y="193">6</text>
<text x="33.6" y="200.6">10</text>
<text x="33.6" y="203.2">11</text>
<text x="34.2" y="198.1">9</text>
<text x="33.6" y="205.7">12</text>
<text x="139.6" y="213.3">1</text>
<text x="139.6" y="215.9">3</text>
<text x="148.5" y="213.3">2</text>
<text x="148.5" y="215.9">4</text>
<text x="139.6" y="218.4">5</text>
<text x="139.6" y="221">7</text>
<text x="148.5" y="218.4">6</text>
<text x="148.5" y="221">8</text>
<text x="139" y="226">11</text>
<text x="139.6" y="223.5">9</text>
<text x="147.9" y="223.5">10</text>
<text x="147.9" y="226">12</text>
<text x="139" y="228.6">13</text>
<text x="147.9" y="228.6">14</text>
</g>
</svg>
